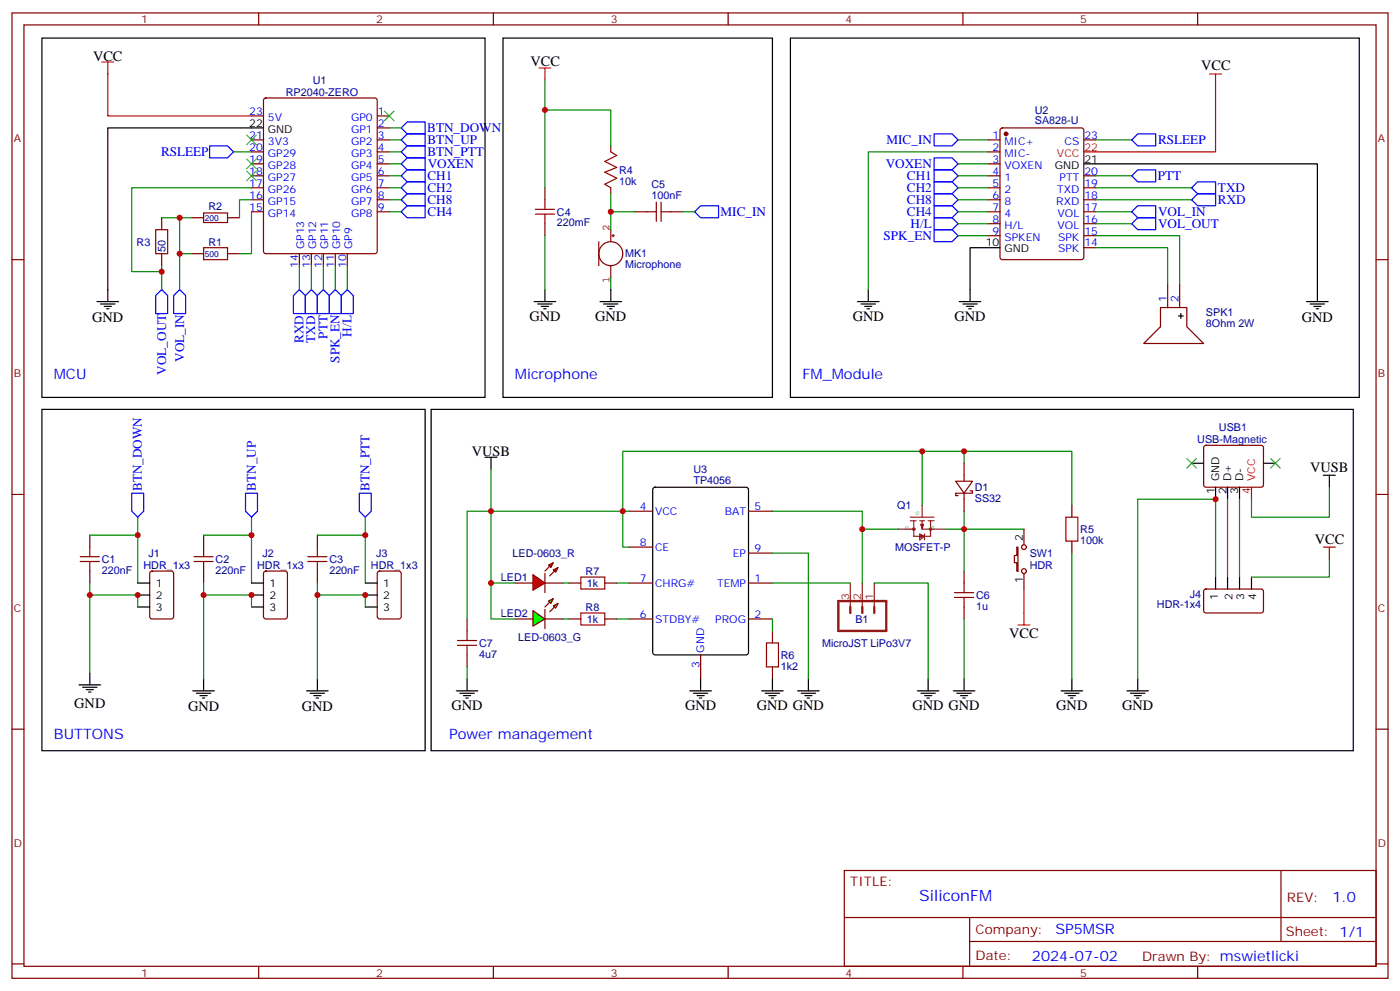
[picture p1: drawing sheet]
<svg xmlns="http://www.w3.org/2000/svg" width="412mm" height="292mm" viewBox="0 0 412 292" stroke-linecap="round" stroke-linejoin="round" font-family="sans-serif">
<g fill="none" stroke="#870000" stroke-width=".35">
<path d="M3.5 3.8h405.4v284.3h-405.4zM7.1 7.3h398.2v277.3h-398.2zM76.2 3.8v3.5M145.3 3.8v3.5M214.5 3.8v3.5M283.6 3.8v3.5M352.8 3.8v3.5M74.1 34.1h3.5M77.8 29.1l.5-.2h32.1l.5 .2 .2 .5v44.4l-.2 .5-.5 .2h-32.1l-.5-.2-.2-.5v-44.4zM111.1 34.1h3.6M111.1 37.7h3.6M294.8 37.9l.5-.2h23.3l.6 .4 .1 37.7-.5 .6-23.5 .1-.7-.5v-37.6z"/>
<path d="M74.1 41.2h3.5M74.1 44.7h3.5M74.1 48.3h3.5M74.1 51.8h3.5M74.1 55.3h3.5M74.1 58.8h3.5M111.1 41.2h3.6M111.1 44.7h3.6M111.1 48.3h3.6M111.1 51.8h3.6M111.1 55.3h3.6M111.1 58.8h3.6"/>
<path d="M160.5 55.3v3.5M179.9 43v1.7M179.9 55.3v1.8M291 41.2h3.6M291 44.7h3.6M291 48.3h3.6M291 51.8h3.6M291 55.3h3.6M291 58.8h3.6M319.3 41.2h3.5M319.3 51.8h3.5M319.3 55.3h3.5"/>
<path d="M319.3 58.8h3.5M3.5 76.5h3.6M47.6 64.1v3.6M47.6 74.7v3.5M56.4 74.7h3.6M56.4 64.1h3.6M67 74.7h3.6M67 64.1h3.6M74.1 62.4h3.5M88.2 74.7v3.5M91.7 74.7v3.5M95.2 74.7v3.5"/>
<path d="M98.8 74.7v3.5M102.3 74.7v3.5M111.1 62.4h3.6M160.5 65.9v3.5M187 62.4h3.5M197.6 62.4h3.5M291 62.4h3.6M291 65.9h3.6M291 69.4h3.6M319.3 62.4h3.5M319.3 65.9h3.5M319.3 69.4h3.5"/>
<path d="M319.3 73h3.5M405.3 76.5h3.6M341.8 90.6h7.8v5.6l4.9 5h-17.6l4.9-5zM344 83.5v7.1M347.5 83.5v7.1M3.5 145.6h3.6M26.5 157.6v3.5M60 157.6v3.5M93.5 157.6v3.5M185.2 150.6h7.1M220.5 150.6h7M315.7 148.8v3.5"/>
<path d="M315.7 159.4v3.5M405.3 145.6h3.6M26.5 168.2v3.5M60 168.2v3.5M93.5 168.2v3.5M185.2 171.7h7.1M185.2 161.1h7.1M220.5 171.7h7M220.5 162.9h7M284 168.2v3.5M284 178.8v3.5M185.2 182.3h7.1"/>
<path d="M206.4 192.9v7.1M220.5 182.3h7M227.5 185.8v3.6M227.5 196.4v3.6M3.5 214.8h3.6M405.3 214.8h3.6M248.7 256.4h156.6v28.2h-156.6zM377.3 256.4v20.9M248.7 270.2h156.5M285.6 277.3h119.6M285.6 270.2v14.2M3.5 283.9h3.6"/>
<path d="M76.2 284.6v3.5M145.3 284.6v3.5M214.5 284.6v3.5M283.6 284.6v3.5M352.8 284.6v3.5M405.3 283.9h3.6"/>
</g>
<g fill="none" stroke="#000" stroke-width=".35">
<path d="M12.3 11.2h130.6v105.9h-130.6zM148.2 11.2h79.3v105.9h-79.3zM232.8 11.2h167.6v105.9h-167.6zM77.6 37.7h-45.9v51.1M319.3 48.3h68.8v40.5M294.6 73h-8.8v15.8M28.6 88.8h6.3M29.6 89.5h4.3M30.7 90.2h2.1M31.4 90.9h.7M157.3 88.8h6.4M158.4 89.5h4.2"/>
<path d="M159.5 90.2h2.1M160.2 90.9h.7M160.5 85.3v3.5M176.7 88.8h6.4M177.8 89.5h4.2M178.9 90.2h2.1M179.6 90.9h.7M179.9 85.3v3.5M252.6 88.8h6.3M253.6 89.5h4.3M254.7 90.2h2.1M255.4 90.9h.7"/>
<path d="M255.8 85.3v3.5M282.6 88.8h6.3M283.6 89.5h4.3M284.7 90.2h2.1M285.4 90.9h.7M347.1 93.1h1.4M347.8 92.4v1.4M384.9 88.8h6.3M385.9 89.5h4.3M387 90.2h2.1M387.7 90.9h.7M12.3 120.6h112.9v100.5h-112.9z"/>
<path d="M142.9 134.7h3.5M144.6 134.7v3.5M192.5 143.7l.5-.2h26.8l.6 .4 .1 48.3-.5 .6-27 .1-.7-.5v-48.2zM26.5 198.2v3.5M60 200v3.5M93.5 200v3.5M206.4 200v3.5M227.5 200v3.5M238.1 200v3.5M273.4 200v3.5M284 200v3.5M315.7 200v3.5"/>
<path d="M23.3 201.7h6.3M24.3 202.4h4.3M25.4 203.1h2.1M26.1 203.8h.7M56.8 203.5h6.3M57.9 204.2h4.2M58.9 204.9h2.1M59.6 205.6h.7M90.3 203.5h6.4M91.4 204.2h4.2M92.4 204.9h2.1M93.1 205.6h.7"/>
<path d="M203.2 203.5h6.3M204.3 204.2h4.2M205.3 204.9h2.1M206 205.6h.7M224.4 203.5h6.3M225.4 204.2h4.3M226.5 204.9h2.1M227.2 205.6h.7M234.9 203.5h6.4M236 204.2h4.2M237.1 204.9h2.1M237.8 205.6h.7"/>
<path d="M270.2 203.5h6.4M271.3 204.2h4.2M272.3 204.9h2.2M273 205.6h.8M280.8 203.5h6.4M281.9 204.2h4.2M282.9 204.9h2.1M283.6 205.6h.7M312.6 203.5h6.3M313.6 204.2h4.3M314.7 204.9h2.1M315.4 205.6h.7"/>
</g>
<circle cx="296.3" cy="39.4" r=".53" fill="#870000" stroke="#870000" stroke-width=".35"/>
<path d="M30 18.3h3.5M31.7 18.3v15.8h42.4M158.7 20h3.6M160.5 20v3.6M356.3 21.8h3.5M358.1 21.8v22.9h-38.8M299.9 184.1h3.5M301.6 180.6v3.5" fill="none" stroke="#f00" stroke-width=".35"/>
<g fill="none" stroke="#008700" stroke-width=".35">
<path d="M68.8 44.7h5.3M74.1 58.8h-3.5v5.3M179.9 57.1v10.6M282.2 51.8h8.8M282.2 58.8h8.8M282.2 55.3h8.8M282.2 41.2h8.8M282.2 48.3h8.8M291 44.7h-35.2v40.6M322.8 51.8h10.6M322.8 58.8h28.2M322.8 55.3h28.2"/>
<path d="M322.8 41.2h10.6M47.6 64.1h8.8M74.1 62.4v12.3h-3.5M160.5 69.4v15.9M179.9 62.4h7.1M201.1 62.4h3.5M282.2 62.4h8.8M282.2 65.9h8.8M282.2 69.4h8.8M322.8 69.4h24.7v14.1M322.8 73h21.2v10.5M322.8 62.4h10.6"/>
<path d="M322.8 65.9h10.6M179.9 81.8v3.5M284 136.5v-3.6h31.7v15.9M284 132.9h-12.4v15.9M40.6 152.3v5.3h-14.1M40.6 157.6v14.1M74.1 152.3v5.3h-14.1M74.1 157.6v14.1M93.5 157.6h14.1v14.1M107.6 152.3v5.3M227.5 150.6h26.5v5.3h10.6M284 150.6v17.6"/>
<path d="M26.5 171.7v26.5M60 171.7v28.3M93.5 171.7v28.3M227.5 162.9h10.6v37.1M315.7 162.9v37.1M227.5 182.3v3.5M284 182.3v17.7"/>
</g>
<path d="M72.7 46.8l2.8 2.9M75.5 46.8l-2.8 2.9" fill="none" stroke="#3c3" stroke-width=".35"/>
<g fill="none" stroke="#a10000" stroke-width=".35">
<path d="M160.5 58.8v2.9M179.9 44.7l1.8 1.1-3.5 1.8 3.5 1.7-3.5 1.4 3.5 1.8-3.5 1.8 1.7 1M193.3 59.5v5.7M194.7 59.5v5.7M45.9 67.7h3.5v7h-3.5zM60 73h7v3.5h-7zM60 62.7h7v2.8h-7zM157.7 63.1h5.6M157.7 61.7h5.6M160.5 63.1v2.8M190.5 62.4h2.8M194.7 62.4h2.9"/>
<path d="M314 152.3h3.5v7.1h-3.5zM23.6 165.4h5.7M23.6 164h5.7M26.5 161.1v2.9M26.5 165.4v2.8M57.1 165.4h5.7M57.1 164h5.7M60 161.1v2.9M60 165.4v2.8M90.7 165.4h5.6M90.7 164h5.6M93.5 161.1v2.9"/>
<path d="M93.5 165.4v2.8M281.2 176h5.6M281.2 174.6h5.6M284 171.7v2.9M284 176v2.8M225.8 189.4h3.5v7h-3.5z"/>
</g>
<g fill="none" stroke="#00f" stroke-width=".35">
<path d="M118.2 37.7l1.7-1.8h5.3v3.5h-5.3zM275.2 39.4h5.3l1.7 1.8-1.7 1.8h-5.3zM61.7 43h5.3l1.8 1.7-1.8 1.8h-5.3zM118.2 48.3l1.7-1.8h5.3v3.5h-5.3zM118.2 58.8l1.7-1.7h5.3v3.5h-5.3zM118.2 55.3l1.7-1.7h5.3v3.5h-5.3zM118.2 44.7l1.7-1.7h5.3v3.5h-5.3zM118.2 41.2l1.7-1.8h5.3v3.6h-5.3zM119.9 50h5.3v3.6h-5.3l-1.7-1.8zM275.2 57.1h5.3l1.7 1.7-1.7 1.8h-5.3zM275.2 53.6h5.3l1.7 1.7-1.7 1.8h-5.3zM275.2 50h5.3l1.7 1.8-1.7 1.8h-5.3z"/>
<path d="M275.2 46.5h5.3l1.7 1.8-1.7 1.7h-5.3zM333.4 51.8l1.7-1.8h5.3v3.6h-5.3zM333.4 41.2l1.7-1.8h5.3v3.6h-5.3zM351 55.3l1.8-1.7h5.3v3.5h-5.3zM351 58.8l1.8-1.7h5.3v3.5h-5.3zM118.2 62.4l1.7-1.8h5.3v3.5h-5.3zM204.6 62.4l1.8-1.8h5.3v3.5h-5.3zM275.2 67.7h5.3l1.7 1.7-1.7 1.8h-5.3zM275.2 64.1h5.3l1.7 1.8-1.7 1.8h-5.3zM275.2 60.6h5.3l1.7 1.8-1.7 1.7h-5.3zM333.4 65.9l1.7-1.8h5.3v3.6h-5.3zM333.4 62.4l1.7-1.8h5.3v3.5h-5.3z"/>
<path d="M47.6 85.3l1.8 1.8v5.3h-3.5v-5.3zM52.9 85.3l1.8 1.8v5.3h-3.5v-5.3zM86.4 87.1l1.8-1.8 1.8 1.8v5.3h-3.6zM91.7 85.3l1.8 1.8v5.3h-3.5v-5.3zM95.2 85.3l1.8 1.8v5.3h-3.5v-5.3zM102.3 85.3l1.8 1.8v5.3h-3.6v-5.3zM38.8 145.3h3.5v5.3l-1.7 1.7-1.8-1.7zM72.3 145.3h3.5v5.3l-1.7 1.7-1.8-1.7zM105.8 145.3h3.6v5.3l-1.8 1.7-1.8-1.7z"/>
</g>
<path d="M176.4 71.2v7M179.9 67.7v3.5M179.9 78.2v3.6M180.3 69.4h.7M180.6 69.1v.7M183.4 74.7a3.5 3.5 0 0 0-5-3.2 3.5 3.5 0 0 0-.7 6 3.5 3.5 0 0 0 5.6-1.9l.1-.7" fill="none" stroke="#850000" stroke-width=".35"/>
<g fill="none" stroke="#8c2424" stroke-width=".35">
<path d="M264.6 155.9h4.6M268.1 153.4h1.8M268.1 152.3h7.1M269.2 153.4v4.6h4.9v-4.6M270.9 157.3l1.4 .7-1.4 1zM270.9 153.4h1.4M270.9 157.6l.7 .4M271.3 154.4l.3 1.5M271.3 154.4h.7M271.3 154.4l.3 1.1 .4-1.1M271.3 154.4l.3 .8M271.3 157.6l.3 .4"/>
<path d="M271.6 155.9h7.1M271.6 148.8v3.5M271.6 153.4v2.5M271.6 158l-.7 .3M271.6 158l-.3 .3M272 154.4l-.4 1.5M272.3 157.3v1.7M273.4 153.4h1.8"/>
<circle cx="269.2" cy="155.9" r=".35"/>
<circle cx="274.1" cy="155.9" r=".35"/>
</g>
<g fill="#f00" stroke="#870000" stroke-width=".35">
<path d="M157 169.3l3.5 2.4-3.5 2.1z"/>
<path d="M160.5 168.9v5.7z"/>
</g>
<g fill="#870000" stroke="#870000" stroke-width=".35">
<path d="M160.5 168.2l1.4-1.4z"/>
<path d="M161.9 169.6l1.4-1.4z"/>
</g>
<g fill="#f00" stroke="#870000" stroke-width=".35">
<path d="M161.6 166.4l1.4-.7-.7 1.4z"/>
<path d="M163 167.9l1.4-.8-.7 1.5z"/>
</g>
<path d="M151.7 171.7h5.3M160.5 171.7h5.3M167.6 171.7h3.5M178.2 171.7h3.5M151.7 182.3h5.3M160.5 182.3h5.3M167.6 182.3h3.5M178.2 182.3h3.5" fill="none" stroke="#870000" stroke-width=".35"/>
<path d="M171.1 170h7.1v3.5h-7.1zM171.1 180.6h7.1v3.5h-7.1z" fill="none" stroke="#a10000" stroke-width=".35"/>
<g fill="#0f0" stroke="#870000" stroke-width=".35">
<path d="M163 178.4l1.4-.7-.7 1.4z"/>
<path d="M161.6 177l1.4-.7-.7 1.4z"/>
</g>
<g fill="#870000" stroke="#870000" stroke-width=".35">
<path d="M161.9 180.2l1.4-1.4z"/>
<path d="M161.9 177.4l-1.4 1.4z"/>
</g>
<path d="M160.5 179.5v5.6z" fill="#f00" stroke="#870000" stroke-width=".35"/>
<path d="M157 179.8l3.5 2.5-3.5 2.1z" fill="#0f0" stroke="#870000" stroke-width=".35"/>
<g fill="none" stroke="#008700" stroke-width=".35">
<path d="M114.7 37.7h3.5M160.5 23.6v8.8M74.1 55.3h-35.3v24.7h8.8M114.7 55.3h3.5M114.7 51.8h3.5M114.7 48.3h3.5M114.7 44.7h3.5M114.7 41.2h3.5M114.7 58.8h3.5M179.9 43v-10.6h-19.4v22.9M47.6 78.2v7.1M52.9 64.1v21.2"/>
<path d="M52.9 74.7h3.5M88.2 78.2v7.1M91.7 78.2v7.1M95.2 78.2v7.1M98.8 78.2v7.1M102.3 78.2v7.1M114.7 62.4h3.5M144.6 138.2v12.4h38.8v10.5h1.8M271.6 132.9h-88.2v17.7h1.8M254 155.9v15.8M278.7 155.9h22.9M361.6 147v23"/>
<path d="M365.1 147v23M391.6 143.5v8.8h-22.9v-5.3M26.5 175.3h14.1v3.5M60 175.3h14.1v3.5M93.5 175.3h14.1v3.5M144.6 171.7v10.6h7.1M151.7 171.7h-7.1v-21.1h-7v31.7M165.8 171.7h1.8M181.7 171.7h3.5M227.5 171.7h23M257.5 171.7h15.9v28.3M358.1 170v-23h-23v53"/>
<path d="M391.6 164.7v5.3h-22.9M137.6 196.4v3.6M165.8 182.3h1.8M181.7 182.3h3.5"/>
</g>
<path d="M134.8 190.1h5.6M134.8 188.7h5.6M137.6 185.8v2.9M137.6 190.1v2.8" fill="none" stroke="#a10000" stroke-width=".35"/>
<g fill="none" stroke="#870000" stroke-width=".35">
<path d="M284 136.5v5.2M354.8 131.4l.4-.2h16.3l.5 .2 .2 .5-.1 11.2-.6 .4-16.5-.1-.5-.6v-10.9zM281.5 141.7h5l-2.5 3.6zM284 145.3v5.3M285.8 144.6h.7v.7h-5v.7h.7M301.6 155.9v4.5M44.3 168.4l.5-.2h5.6l.7 .4 .1 13-.5 .7h-5.9l-.6-.4-.1-13zM77.8 168.4l.5-.2h5.7l.6 .4 .1 13-.5 .7h-5.9l-.6-.4-.1-13zM111.4 168.4l.4-.2h5.7l.6 .4 .1 13-.5 .7h-5.9l-.6-.4-.1-13zM299.5 161.1h.4v7.1h-.4v-2.5h-.7v-2.1h.7zM301.6 168.9v4.6M354.8 173.7l.4-.2 16.5 .1 .5 .6-.1 5.9-.6 .5-16.5-.1-.5-.7v-5.6z"/>
<path d="M137.6 182.3v3.5M137.6 192.9v3.5"/>
<circle cx="301.6" cy="168.2" r=".71"/>
<circle cx="301.6" cy="161.1" r=".71"/>
</g>
<g fill="none" stroke="#000" stroke-width=".35">
<path d="M127 120.6h271.6v100.5h-271.6zM351 136.5h3.5M372.2 136.5h3.5M389.8 140h3.5M391.6 140v3.5M358.1 143.5v3.5M361.6 143.5v3.5M365.1 143.5v3.5M40.6 178.8h3.5M40.6 171.7h3.5M40.6 175.3h3.5M74.1 178.8h3.5"/>
<path d="M74.1 171.7h3.5M74.1 175.3h3.5M107.6 178.8h3.5M107.6 171.7h3.5M107.6 175.3h3.5M358.1 170v3.5M361.6 170v3.5M365.1 170v3.5M368.7 170v3.5M137.6 200v3.5M335.1 200v3.5M134.4 203.5h6.4"/>
<path d="M135.5 204.2h4.2M136.5 204.9h2.1M137.2 205.6h.7M332 203.5h6.3M333 204.2h4.3M334.1 204.9h2.1M334.8 205.6h.7"/>
</g>
<path d="M368.7 143.5v3.5M301.6 173.5v7.1M389.8 161.1h3.5M391.6 161.1v3.6" fill="none" stroke="#f00" stroke-width=".35"/>
<path d="M72.7 39.8l2.8 2.8M75.5 39.8l-2.8 2.8M113.2 32.7l2.9 2.9M116.1 32.7l-2.9 2.9M72.7 50.4l2.8 2.8M75.5 50.4l-2.8 2.8M349.6 135l2.8 2.9M352.4 135l-2.8 2.9M374.3 135l2.8 2.9M377.1 135l-2.8 2.9" fill="none" stroke="#3c3" stroke-width=".35"/>
<path d="M98.8 85.3l1.7 1.8v5.3h-3.5v-5.3z" fill="none" stroke="#00f" stroke-width=".35"/>
<path d="M246.9 177h14.2v8.8h-14.2zM250.5 178.8v1.8M254 178.8v1.8M257.5 178.8v1.8" fill="none" stroke="#8c2424" stroke-width=".71"/>
<path d="M250.5 171.7v7.1M254 171.7v7.1M257.5 171.7v7.1" fill="none" stroke="#8c2424" stroke-width=".35"/>
<g fill="#c00">
<circle cx="40.6" cy="157.6" r=".88"/>
<circle cx="74.1" cy="157.6" r=".88"/>
<circle cx="107.6" cy="157.6" r=".88"/>
<circle cx="179.9" cy="62.4" r=".88"/>
<circle cx="144.6" cy="150.6" r=".88"/>
<circle cx="144.6" cy="171.7" r=".88"/>
<circle cx="183.4" cy="150.6" r=".88"/>
<circle cx="271.6" cy="132.9" r=".88"/>
<circle cx="284" cy="132.9" r=".88"/>
<circle cx="284" cy="155.9" r=".88"/>
<circle cx="52.9" cy="64.1" r=".88"/>
<circle cx="52.9" cy="74.7" r=".88"/>
<circle cx="47.6" cy="80" r=".88"/>
<circle cx="93.5" cy="175.3" r=".88"/>
<circle cx="107.6" cy="175.3" r=".88"/>
<circle cx="60" cy="175.3" r=".88"/>
<circle cx="74.1" cy="175.3" r=".88"/>
<circle cx="26.5" cy="175.3" r=".88"/>
<circle cx="40.6" cy="175.3" r=".88"/>
<circle cx="358.1" cy="147" r=".88"/>
<circle cx="160.5" cy="32.4" r=".88"/>
<circle cx="254" cy="155.9" r=".88"/>
</g>
<text font-size="4.6" fill="#00f" x="270.8" y="265.4">SiliconFM</text>
<g font-size="4.2">
<text x="27.4" y="17.9">VCC</text>
<text x="156.3" y="19.3">VCC</text>
<text x="353.8" y="20.7">VCC</text>
<text x="27.2" y="94.9">GND</text>
<text x="155.9" y="94.5">GND</text>
<text x="175.3" y="94.5">GND</text>
<text x="251.2" y="94.5">GND</text>
<text x="281.2" y="94.5">GND</text>
<text x="383.5" y="94.8">GND</text>
<text x="139" y="134.4">VUSB</text>
<text x="385.9" y="138.9">VUSB</text>
<text x="387.3" y="160.1">VCC</text>
<text x="297.3" y="188">VCC</text>
<text x="21.9" y="208.4">GND</text>
<text x="55.4" y="209.6">GND</text>
<text x="88.9" y="209.6">GND</text>
<text x="133" y="209.1">GND</text>
<text x="201.8" y="209.1">GND</text>
<text x="223" y="209.1">GND GND</text>
<text x="268.8" y="209.1">GND GND</text>
<text x="311.1" y="209.1">GND</text>
<text x="330.6" y="209.1">GND</text>
</g>
<g font-size="4.2" fill="#00f">
<text x="15.9" y="111.8">MCU</text>
<text x="151.7" y="111.8">Microphone</text>
<text x="236.4" y="111.8">FM_Module</text>
<text x="15.9" y="217.6">BUTTONS</text>
<text x="132.3" y="217.6">Power management</text>
<text x="392.5" y="265.7">1.0</text>
<text x="310.9" y="275.2">SP5MSR</text>
<text x="304" y="283">2024-07-02</text>
</g>
<g font-size="3.9" fill="#00f">
<text x="125.9" y="38.9">BTN_DOWN</text>
<text x="47.4" y="45.9">RSLEEP</text>
<text x="125.9" y="46">BTN_PTT</text>
<text x="125.9" y="42.5">BTN_UP</text>
<text x="261.2" y="42.5">MIC_IN</text>
<text x="341.1" y="42.5">RSLEEP</text>
<text x="125.9" y="53.1">CH1</text>
<text x="126" y="49.5">VOXEN</text>
<text x="260.9" y="49.5">VOXEN</text>
<text x="267.2" y="53">CH1</text>
<text x="341.1" y="53.1">PTT</text>
<text x="125.9" y="56.6">CH2</text>
<text x="267.2" y="56.6">CH2</text>
<text x="358.8" y="56.6">TXD</text>
<text x="125.9" y="60.1">CH8</text>
<text x="125.9" y="63.7">CH4</text>
<text x="212.3" y="63.6">MIC_IN</text>
<text x="267.2" y="63.6">CH4</text>
<text x="267.2" y="60.1">CH8</text>
<text x="341.1" y="63.7">VOL_IN</text>
<text x="358.8" y="60.1">RXD</text>
<text x="260.3" y="70.7">SPK_EN</text>
<text x="268.2" y="67.1">H/L</text>
<text x="341.1" y="67.2">VOL_OUT</text>
<text x="89.4" y="101" transform="rotate(-90 89.4 101)">RXD</text>
<text x="92.8" y="100.9" transform="rotate(-90 92.8 100.9)">TXD</text>
<text x="96.4" y="99.7" transform="rotate(-90 96.4 99.7)">PTT</text>
<text x="103.5" y="99.1" transform="rotate(-90 103.5 99.1)">H/L</text>
<text x="54.2" y="106.5" transform="rotate(-90 54.2 106.5)">VOL_IN</text>
<text x="100" y="106.9" transform="rotate(-90 100 106.9)">SPK_EN</text>
<text x="48.9" y="110.3" transform="rotate(-90 48.9 110.3)">VOL_OUT</text>
<text x="41.8" y="144.6" transform="rotate(-90 41.8 144.6)">BTN_DOWN</text>
<text x="75.3" y="144.6" transform="rotate(-90 75.3 144.6)">BTN_UP</text>
<text x="108.9" y="144.6" transform="rotate(-90 108.9 144.6)">BTN_PTT</text>
</g>
<g font-size="3.9" fill="#800">
<text x="250.5" y="261">TITLE:</text>
<text x="379.1" y="265.7">REV:</text>
<text x="287.4" y="275.2">Company:</text>
<text x="378.7" y="275.8">Sheet: 1/1</text>
<text x="287.4" y="282.9">Date:</text>
<text x="336.4" y="282.9">Drawn By: mswietlicki</text>
</g>
<g font-size="3.2" fill="#800">
<text x="41.6" y="6.8">1</text>
<text x="110.8" y="6.8">2</text>
<text x="179.9" y="6.8">3</text>
<text x="249.1" y="6.8">4</text>
<text x="318.2" y="6.8">5</text>
<text x="4.1" y="41.9">A</text>
<text x="405.9" y="41.9">A</text>
<text x="4.1" y="111.1">B</text>
<text x="405.9" y="111.1">B</text>
<text x="4.1" y="180.2">C</text>
<text x="405.9" y="180.2">C</text>
<text x="4.1" y="249.3">D</text>
<text x="405.9" y="249.3">D</text>
<text x="41.6" y="287.6">1</text>
<text x="110.8" y="287.6">2</text>
<text x="179.9" y="287.6">3</text>
<text x="249.1" y="287.6">4</text>
<text x="318.2" y="287.6">5</text>
</g>
<g font-size="3.2" fill="#000080">
<text x="84.2" y="28.2">RP2040-ZERO</text>
<text x="92.2" y="24.7">U1</text>
<text x="304.8" y="33.5">U2</text>
<text x="304.8" y="36.6">SA828-U</text>
<text x="182.4" y="51.1">R4</text>
<text x="182.4" y="54.3">10k</text>
<text x="191.9" y="58.5">100nF</text>
<text x="191.9" y="55.3">C5</text>
<text x="61.4" y="61.8">R2</text>
<text x="164" y="63.5">C4</text>
<text x="164" y="66.7">220mF</text>
<text x="40.2" y="72.4">R3</text>
<text x="48.8" y="74.3" transform="rotate(-90 48.8 74.3)">50</text>
<text x="61.4" y="72.3">R1</text>
<text x="184.1" y="75.8">MK1</text>
<text x="184.1" y="79">Microphone</text>
<text x="355.2" y="93.2">SPK1</text>
<text x="355.2" y="96.3">8Ohm 2W</text>
<text x="352.7" y="130.5">USB-Magnetic</text>
<text x="359.1" y="127">USB1</text>
<text x="204.3" y="142.5">TP4056</text>
<text x="204.3" y="139.3">U3</text>
<text x="264.3" y="149.9">Q1</text>
<text x="287.2" y="147.8">SS32</text>
<text x="287.2" y="144.7">D1</text>
<text x="318.2" y="160.2">100k</text>
<text x="318.2" y="157">R5</text>
<text x="30" y="165.8">C1</text>
<text x="42.3" y="167.6">HDR_1x3</text>
<text x="43.8" y="164">J1</text>
<text x="63.5" y="165.8">C2</text>
<text x="75.8" y="167.6">HDR_1x3</text>
<text x="77.3" y="164">J2</text>
<text x="97" y="165.8">C3</text>
<text x="109.3" y="167.6">HDR_1x3</text>
<text x="110.8" y="164">J3</text>
<text x="151" y="164">LED-0603_R</text>
<text x="263.6" y="162.3">MOSFET-P</text>
<text x="303.3" y="167.6">HDR</text>
<text x="303.4" y="164">SW1</text>
<text x="30" y="169">220nF</text>
<text x="63.5" y="169">220nF</text>
<text x="97" y="169">220nF</text>
<text x="147.6" y="171.1">LED1</text>
<text x="172.5" y="169.3">R7</text>
<text x="172.9" y="172.9">1k</text>
<text x="172.5" y="179.9">R8</text>
<text x="287.5" y="179.6">1u</text>
<text x="287.5" y="176.4">C6</text>
<text x="340.8" y="179.2">HDR-1x4</text>
<text x="350.5" y="176.1">J4</text>
<text x="147.6" y="181.7">LED2</text>
<text x="172.9" y="183.4">1k</text>
<text x="252" y="183.4">B1</text>
<text x="141.1" y="190.5">C7</text>
<text x="152.7" y="188.7">LED-0603_G</text>
<text x="242.2" y="190.5">MicroJST LiPo3V7</text>
<text x="141.1" y="193.7">4u7</text>
<text x="230" y="197.2">1k2</text>
<text x="230" y="194">R6</text>
</g>
<g font-size="3.2" fill="#00f">
<text x="73.4" y="33.8">23</text>
<text x="78.9" y="35.6">5V</text>
<text x="103.4" y="35.6">GP0</text>
<text x="111.3" y="33.8">1</text>
<text x="73.4" y="40.9">21</text>
<text x="103.4" y="39.1">GP1</text>
<text x="111.3" y="37.3">2</text>
<text x="111.3" y="40.9">3</text>
<text x="292.4" y="40.9">1</text>
<text x="319.4" y="40.9">23</text>
<text x="73.4" y="47.9">19</text>
<text x="73.4" y="44.4">20</text>
<text x="78.9" y="46.1">GP29</text>
<text x="78.9" y="42.6">3V3</text>
<text x="103.4" y="42.6">GP2</text>
<text x="103.4" y="46.1">GP3</text>
<text x="111.3" y="44.4">4</text>
<text x="111.3" y="47.9">5</text>
<text x="292.4" y="44.4">2</text>
<text x="292.4" y="47.9">3</text>
<text x="295.9" y="42.6">MIC+</text>
<text x="295.9" y="46.1">MIC-</text>
<text x="313.6" y="42.6">CS</text>
<text x="73.4" y="51.4">18</text>
<text x="78.9" y="53.2">GP27</text>
<text x="78.9" y="49.7">GP28</text>
<text x="103.4" y="49.7">GP4</text>
<text x="103.4" y="53.2">GP5</text>
<text x="111.3" y="51.4">6</text>
<text x="292.4" y="51.4">4</text>
<text x="295.9" y="49.7">VOXEN</text>
<text x="295.9" y="53.2">1</text>
<text x="312.1" y="53.2">PTT</text>
<text x="319.4" y="51.4">20</text>
<text x="73.4" y="58.5">16</text>
<text x="73.4" y="55">17</text>
<text x="78.9" y="56.7">GP26</text>
<text x="103.4" y="56.7">GP6</text>
<text x="111.3" y="55">7</text>
<text x="111.3" y="58.5">8</text>
<text x="292.4" y="55">5</text>
<text x="292.4" y="58.5">6</text>
<text x="295.9" y="56.7">2</text>
<text x="311.4" y="56.7">TXD</text>
<text x="319.4" y="58.5">18</text>
<text x="319.4" y="55">19</text>
<text x="73.4" y="62">15</text>
<text x="78.9" y="63.8">GP14</text>
<text x="78.9" y="60.3">GP15</text>
<text x="103.4" y="60.3">GP7</text>
<text x="103.4" y="63.8">GP8</text>
<text x="111.3" y="62">9</text>
<text x="292.4" y="62">7</text>
<text x="292.4" y="65.5">8</text>
<text x="295.9" y="60.3">8</text>
<text x="295.9" y="63.8">4</text>
<text x="311.1" y="60.3">RXD</text>
<text x="311.5" y="63.8">VOL</text>
<text x="319.4" y="65.5">16</text>
<text x="319.4" y="62">17</text>
<text x="292.4" y="69.1">9</text>
<text x="295.9" y="67.3">H/L</text>
<text x="295.9" y="70.8">SPKEN</text>
<text x="311.5" y="67.3">VOL</text>
<text x="311.7" y="70.8">SPK</text>
<text x="319.4" y="69.1">15</text>
<text x="89.6" y="73.4" transform="rotate(-90 89.6 73.4)">GP13</text>
<text x="93.1" y="73.4" transform="rotate(-90 93.1 73.4)">GP12</text>
<text x="96.7" y="73.4" transform="rotate(-90 96.7 73.4)">GP11</text>
<text x="100.2" y="73.4" transform="rotate(-90 100.2 73.4)">GP10</text>
<text x="103.7" y="73.4" transform="rotate(-90 103.7 73.4)">GP9</text>
<text x="311.7" y="74.4">SPK</text>
<text x="319.4" y="72.6">14</text>
<text x="87.8" y="78.9" transform="rotate(-90 87.8 78.9)">14</text>
<text x="91.4" y="78.9" transform="rotate(-90 91.4 78.9)">13</text>
<text x="94.9" y="78.9" transform="rotate(-90 94.9 78.9)">12</text>
<text x="98.4" y="78.9" transform="rotate(-90 98.4 78.9)">11</text>
<text x="102" y="78.9" transform="rotate(-90 102 78.9)">10</text>
<text x="343.6" y="88.8" transform="rotate(-90 343.6 88.8)">1</text>
<text x="347.1" y="88.8" transform="rotate(-90 347.1 88.8)">2</text>
<text x="188.5" y="150.2">4</text>
<text x="193" y="151.6">VCC</text>
<text x="213.5" y="151.6">BAT</text>
<text x="222.2" y="150.2">5</text>
<text x="188.5" y="160.8">8</text>
<text x="193" y="162.2">CE</text>
<text x="215.9" y="164">EP</text>
<text x="222.2" y="162.6">9</text>
<text x="188.5" y="171.4">7</text>
<text x="193" y="172.8">CHRG#</text>
<text x="211.2" y="172.8">TEMP</text>
<text x="222.2" y="171.4">1</text>
<text x="188.5" y="182">6</text>
<text x="193" y="183.4">STDBY#</text>
<text x="210.7" y="183.4">PROG</text>
<text x="222.2" y="182">2</text>
<text x="206" y="196.7" transform="rotate(-90 206 196.7)">3</text>
<text x="207.4" y="192.2" transform="rotate(-90 207.4 192.2)">GND</text>
</g>
<g font-size="3.2">
<text x="73.4" y="37.3">22</text>
<text x="78.9" y="39.1">GND</text>
<text x="319.4" y="47.9">21</text>
<text x="310.7" y="49.7">GND</text>
<text x="290.4" y="72.6">10</text>
<text x="295.9" y="74.4">GND</text>
<text x="359.1" y="141.7" transform="rotate(-90 359.1 141.7)">GND</text>
<text x="362.7" y="141.7" transform="rotate(-90 362.7 141.7)">D+</text>
<text x="366.2" y="141.7" transform="rotate(-90 366.2 141.7)">D-</text>
<text x="357.7" y="145.5" transform="rotate(-90 357.7 145.5)">1</text>
<text x="361.2" y="145.5" transform="rotate(-90 361.2 145.5)">2</text>
<text x="364.8" y="145.5" transform="rotate(-90 364.8 145.5)">3</text>
<text x="301.3" y="159.4" transform="rotate(-90 301.3 159.4)">2</text>
<text x="45.9" y="172.8">1</text>
<text x="79.4" y="172.8">1</text>
<text x="112.9" y="172.8">1</text>
<text x="301.3" y="171.6" transform="rotate(-90 301.3 171.6)">1</text>
<text x="45.9" y="179.8">3</text>
<text x="45.9" y="176.3">2</text>
<text x="79.4" y="179.8">3</text>
<text x="79.4" y="176.3">2</text>
<text x="112.9" y="179.8">3</text>
<text x="112.9" y="176.3">2</text>
<text x="358.8" y="176.8" transform="rotate(-90 358.8 176.8)">1</text>
<text x="363" y="176.8" transform="rotate(-90 363 176.8)">2</text>
<text x="366.5" y="176.8" transform="rotate(-90 366.5 176.8)">3</text>
<text x="370.1" y="176.8" transform="rotate(-90 370.1 176.8)">4</text>
</g>
<g font-size="3.2" fill="#f00">
<text x="311.4" y="46.1">VCC</text>
<text x="319.4" y="44.4">22</text>
<text x="369.7" y="141.7" transform="rotate(-90 369.7 141.7)">VCC</text>
<text x="368.3" y="145.5" transform="rotate(-90 368.3 145.5)">4</text>
</g>
<g font-size="3.2" fill="#840000">
<text x="179.6" y="68" transform="rotate(-90 179.6 68)">2</text>
<text x="179.6" y="83.3" transform="rotate(-90 179.6 83.3)">1</text>
</g>
<g font-size="3.2" fill="#8d2323">
<text x="250.1" y="176.7" transform="rotate(-90 250.1 176.7)">3</text>
<text x="253.6" y="176.7" transform="rotate(-90 253.6 176.7)">2</text>
<text x="257.2" y="176.7" transform="rotate(-90 257.2 176.7)">1</text>
</g>
<g font-size="2.5" fill="#000080">
<text x="60.4" y="65">200</text>
<text x="60.4" y="75.6">500</text>
</g>
<g font-size="1.4" fill="#238d23">
<text x="267.6" y="156" transform="rotate(-90 267.6 156)">D</text>
<text x="270.8" y="151.8" transform="rotate(-90 270.8 151.8)">G</text>
<text x="275" y="155.9" transform="rotate(-90 275 155.9)">S</text>
</g>
</svg>
